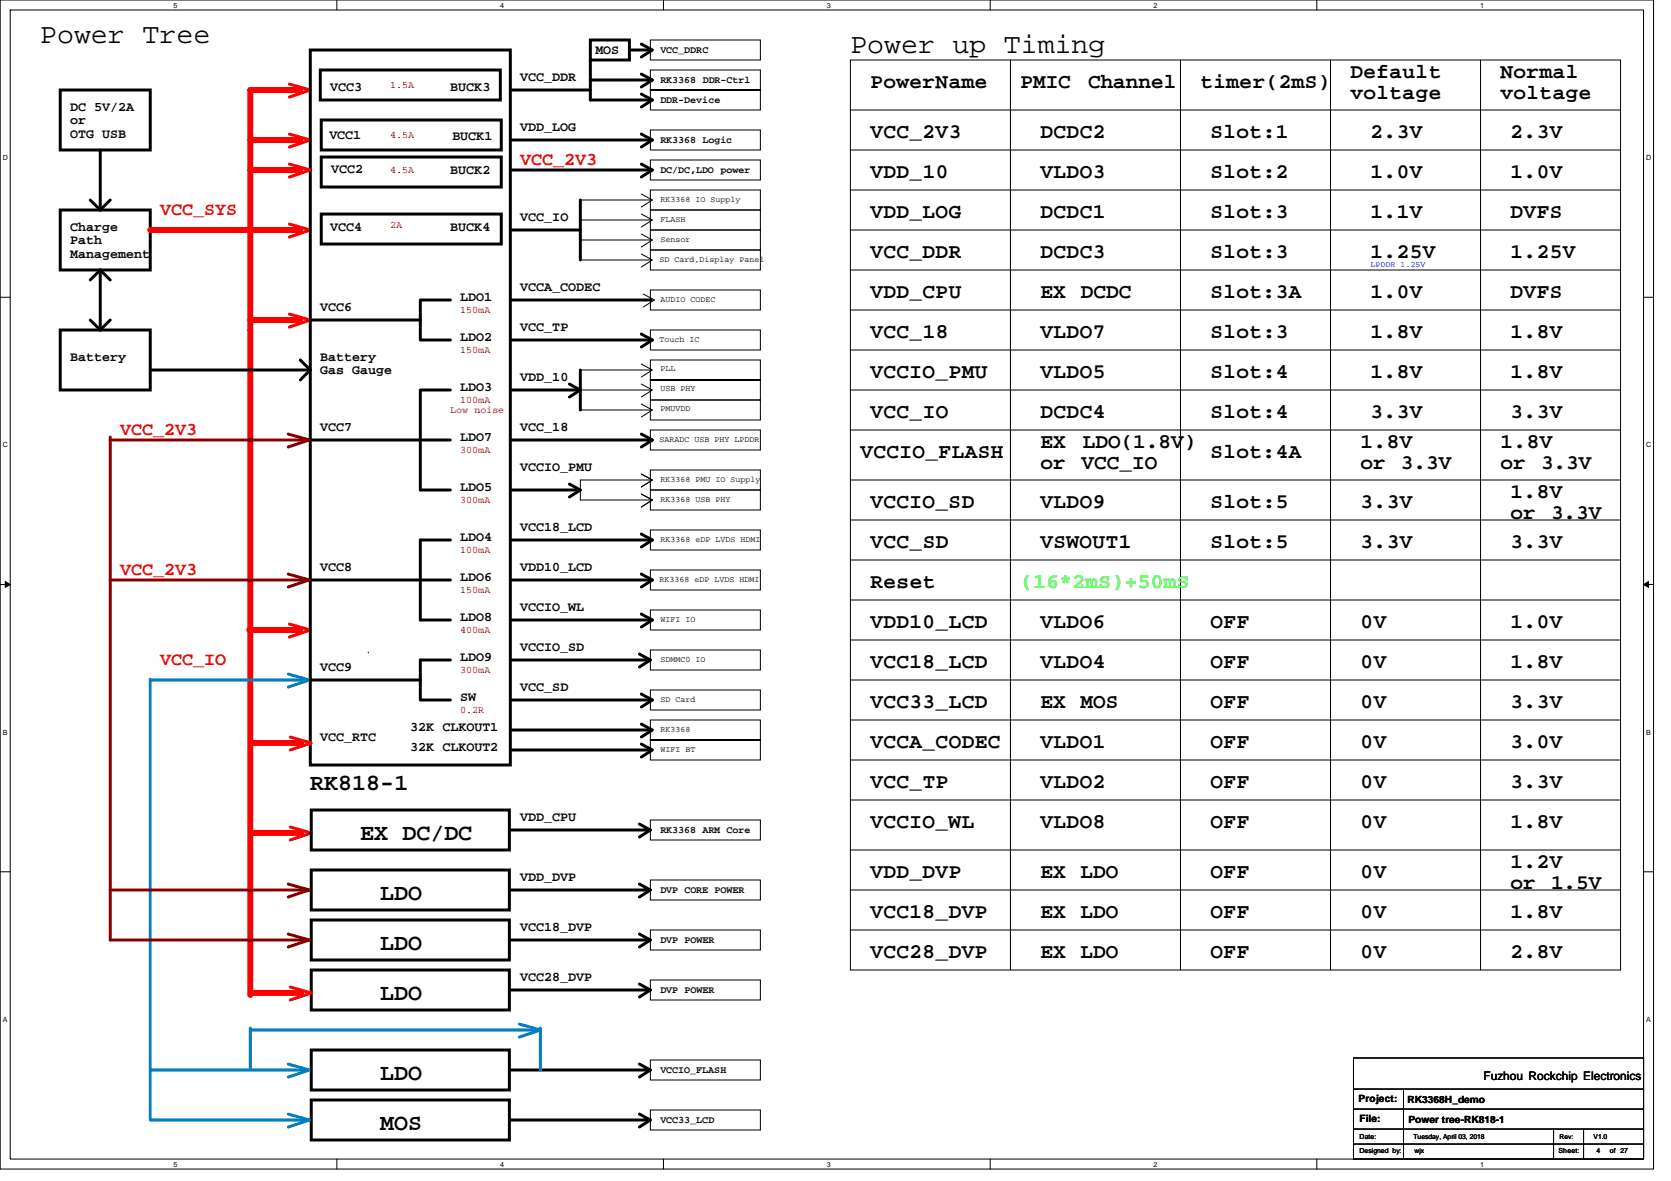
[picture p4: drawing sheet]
<svg xmlns="http://www.w3.org/2000/svg" width="297mm" height="210mm" viewBox="0 0 297 210" stroke-linecap="round" stroke-linejoin="round" font-family="sans-serif">
<path d="M0 0h293.9v207.9h-293.9zM1.8 1.8h290.4v204.3h-290.4z" fill="none" stroke="#000" stroke-width=".18"/>
<g fill="#fff">
<path d="M30.8 .2h.7v1.4h-.7z"/>
<path d="M30.8 206.3h.7v1.4h-.7z"/>
</g>
<path d="M59.9 0v1.8M59.9 206.1v1.8" fill="none" stroke="#000" stroke-width=".18"/>
<g fill="#fff">
<path d="M88.9 .2h.7v1.4h-.7z"/>
<path d="M88.9 206.3h.7v1.4h-.7z"/>
</g>
<path d="M117.9 0v1.8M117.9 206.1v1.8" fill="none" stroke="#000" stroke-width=".18"/>
<g fill="#fff">
<path d="M147 .2h.7v1.4h-.7z"/>
<path d="M147 206.3h.7v1.4h-.7z"/>
</g>
<path d="M176 0v1.8M176 206.1v1.8" fill="none" stroke="#000" stroke-width=".18"/>
<g fill="#fff">
<path d="M205 .2h.7v1.4h-.7z"/>
<path d="M205 206.3h.7v1.4h-.7z"/>
</g>
<path d="M234.1 0v1.8M234.1 206.1v1.8" fill="none" stroke="#000" stroke-width=".18"/>
<g fill="#fff">
<path d="M263.1 .2h.7v1.4h-.7z"/>
<path d="M263.1 206.3h.7v1.4h-.7z"/>
<path d="M.5 27.3h.9v1.4h-.9z"/>
<path d="M292.6 27.3h.9v1.4h-.9z"/>
<path d="M.5 78.4h.9v1.4h-.9z"/>
<path d="M292.6 78.4h.9v1.4h-.9z"/>
</g>
<path d="M0 52.9h1.8M292.2 52.9h1.7" fill="none" stroke="#000" stroke-width=".18"/>
<g fill="#fff">
<path d="M.5 129.5h.8v1.4h-.8z"/>
<path d="M292.6 129.5h.9v1.4h-.9z"/>
</g>
<path d="M0 103.9h1.8M292.2 103.9h1.7" fill="none" stroke="#000" stroke-width=".18"/>
<path d="M.9 103.4l.9 .5-.9 .5zM292.2 103.9l.8-.5v1z" fill="#000" stroke="#000" stroke-width=".18"/>
<g fill="#fff">
<path d="M.5 180.5h.8v1.4h-.8z"/>
<path d="M292.6 180.5h.9v1.4h-.9z"/>
</g>
<g fill="none" stroke="#000" stroke-width=".18">
<path d="M115.6 12.4h19.6v3.6h-19.6zM115.6 16h19.6v3.6h-19.6zM115.6 7.1h19.6v3.6h-19.6zM151.2 19.6h136.9M151.2 10.7h136.9v161.8h-136.9zM179.6 10.7v161.8M209.8 10.7v161.8M236.5 10.7v161.8M263.2 10.7v161.8M103.2 39.1h12.4M103.2 35.6h12.4M114 38.1l2 1-2 1.3"/>
<path d="M114 34.5l2 1.1-2 1.2M115.6 28.4h19.6v3.6h-19.6zM115.6 37.3h19.6v3.6h-19.6zM115.6 23.1h19.6v3.6h-19.6zM115.6 33.8h19.6v3.5h-19.6zM151.2 33.8h136.9M151.2 26.7h136.9M103.2 42.7h12.4M103.2 46.2h12.4M114 41.6l2 1.1-2 1.2M114 45.2l2 1-2 1.3M114.4 52.3l1.9 1-1.9 1.3"/>
<path d="M115.6 40.9h19.6v3.5h-19.6zM115.6 51.6h19.6v3.5h-19.6zM115.6 58.7h19.6v3.5h-19.6zM115.6 44.4h19.6v3.6h-19.6zM116 53.3h.1M151.2 55.1h136.9M151.2 48h136.9M151.2 40.9h136.9M103.2 65.8h12.4M103.2 69.3h12.4M103.2 72.9h12.4M114 71.8l2 1.1-2 1.2"/>
<path d="M114 64.7l2 1.1-2 1.2M114 68.3l2 1-2 1.3M115.6 64h19.6v3.6h-19.6zM115.6 67.6h19.6v3.5h-19.6zM115.6 76.5h19.6v3.5h-19.6zM115.6 71.1h19.6v3.6h-19.6zM151.2 62.2h136.9M151.2 76.5h136.9M151.2 69.3h136.9M114 87.8l2 1.1-2 1.2M114 84.3l2 1-2 1.3M115.6 83.6h19.6v3.5h-19.6z"/>
<path d="M115.6 87.1h19.6v3.6h-19.6zM115.6 94.2h19.6v3.6h-19.6zM115.6 85.3h-12.4v3.6h12.4M115.8 87.1h.1M151.2 92.5h136.9M151.2 85.3h136.9M151.2 99.6h136.9M65.5 115.9v.2M115.6 101.3h19.6v3.6h-19.6zM115.6 115.6h19.6v3.5h-19.6zM115.6 108.5h19.6v3.5h-19.6zM151.2 106.7h136.9"/>
<path d="M151.2 113.8h136.9M115.6 122.7h19.6v3.5h-19.6zM115.6 128h19.6v3.6h-19.6zM115.6 131.6h19.6v3.5h-19.6zM151.2 128h136.9M151.2 120.9h136.9M151.2 135.1h136.9M0 155h1.8M115.6 156.5h19.6v3.5h-19.6zM115.6 145.8h19.6v3.6h-19.6zM151.2 142.2h136.9M151.2 151.1h136.9"/>
<path d="M151.2 158.2h136.9M292.2 155h1.7M115.6 165.4h19.6v3.5h-19.6zM115.6 174.2h19.6v3.6h-19.6zM151.2 165.4h136.9M115.6 188.5h19.6v3.5h-19.6zM115.6 197.4h19.6v3.5h-19.6zM240.6 193.6h51.6M240.6 197.2h51.6M240.6 188.1h51.6v18h-51.6zM249.5 193.6v12.5M240.6 200.7h51.6"/>
<path d="M240.6 203.4h51.6M276.2 200.7v5.4M281.5 200.7v5.4"/>
</g>
<g fill="none" stroke="#000" stroke-width=".53">
<path d="M10.7 16h16v10.7h-16zM55.2 8.9h35.5v127.1h-35.5zM56.9 12.4h32v5.4h-32zM90.7 16h14.2M104.9 14.2h10.7M104.9 7.1h7v3.6h-7zM104.9 14.2v3.6h10.7M104.9 10.7v3.5M112.1 8.9h3.5M114 13.2l2 1-2 1.3M114 16.7l2 1.1-2 1.2M114 7.8l2 1.1-2 1.2"/>
<path d="M10.7 37.3h16v10.7h-16zM16 35.6l1.8 1.7M17.8 26.7v10.6M19.6 35.6l-1.8 1.7M57.1 38.1h32v5.3h-32zM57.1 21.3h32v5.4h-32zM57.1 27.9h32v5.4h-32zM90.7 30.2h24.9M90.7 24.9h24.9M103.2 35.6v7.1M114 29.2l2 1-2 1.3M114 23.8l2 1.1-2 1.2"/>
<path d="M10.7 58.7h16v10.6h-16zM16 56.9l1.8 1.8M17.8 48l-1.8 1.8M17.8 48v10.7M17.8 48l1.8 1.8M19.6 56.9l-1.8 1.8M55.2 56.9h19.5M80 53.3h-5.3v7.2h5.3M90.7 40.9h12.5M90.9 53.3h24.9M103.2 42.8v3.4M114 59.4l2 1.1-2 1.2"/>
<path d="M26.7 65.8h28.5M53.4 64l1.8 1.8M55.2 65.8l-1.8 1.8M55.2 78.2h24.8M80 69.3h-5.3v17.8h5.3M90.7 60.5h24.9M90.7 78.2h24.9M90.7 69.3h12.1M101.2 68.3l2 1-2 1.3M103.2 65.8v7.1M114 77.2l2 1-2 1.3M80 96h-5.3v14.2h5.3"/>
<path d="M90.7 87.1h12.1M90.7 96h24.9M101.2 86.1l2 1-2 1.3M114 95l2 1-2 1.3M55.2 103.1h24.8M80 117.3h-5.3v7.2h5.3M90.7 103.1h24.9M90.7 110.2h24.9M90.7 117.3h24.9M113.7 116.3l1.9 1M114 109.2l2 1-2 1.3M114 102.1l2 1-2 1.3"/>
<path d="M115.6 117.3l-1.9 1.3M55.2 120.9h19.5M90.7 124.5h24.9M90.7 129.8h24.9M90.7 133.4h24.9M114 128.7l2 1.1-2 1.2M114 132.3l2 1.1-2 1.2M114 123.4l2 1.1-2 1.2M55.3 154.7h35.2v7.1h-35.2zM55.3 144h35.2v7.1h-35.2zM113.7 157.2l1.9 1h-24.9M113.7 146.5l1.9 1.1h-24.9"/>
<path d="M115.6 158.2l-1.9 1.3M115.6 147.6l-1.9 1.2M55.3 163.6h35.2v7.1h-35.2zM55.3 172.5h35.2v7.1h-35.2zM90.7 167.1h24.9M90.7 176h24.9M113.7 166.1l1.9 1M113.7 175l1.9 1M115.6 167.1l-1.9 1.3M115.6 176l-1.9 1.3M55.3 186.7h35.2v7.1h-35.2zM55.3 195.6h35.2v7.1h-35.2z"/>
<path d="M113.7 189.2l1.9 1h-24.9M113.7 198.1l1.9 1h-24.9M115.6 190.2l-1.9 1.3M115.6 199.1l-1.9 1.3"/>
</g>
<path d="M51.4 14.9l3.8 1.1-3.8 1.3M51.4 29.2l3.8 1-3.8 1.3M51.4 39.8l3.8 1.1-3.8 1.2M51.4 23.8l3.8 1.1-3.8 1.2M51.4 55.8l3.8 1.1-3.8 1.2M51.4 111l3.8 1-3.8 1.3M51.6 131l3.7 1.1-3.7 1.2M51.6 147l3.7 1.1-3.7 1.3M51.6 175.5l3.7 1.1-3.7 1.2" fill="none" stroke="#f00" stroke-width=".53"/>
<path d="M53.4 16h-8.9v160.9M44.5 24.9h8.9M44.5 30.2h8.9M26.7 40.9h17.6M44.5 56.9h8.9M44.5 40.9h8.9M44.3 112h9.1M44.7 132.1h8.8M44.7 148.1h8.8M44.7 176.6h8.8" fill="none" stroke="#f00" stroke-width="1.1"/>
<path d="M51.2 119.8l3.8 1.1-3.8 1.3M26.7 120.7v78.4M26.9 120.9h27M26.9 190.2h27M26.9 199.1h27M44.5 182.8v7.4M44.5 183.1h50.5M51.2 198.1l3.8 1-3.8 1.3M51.2 189.2l3.8 1-3.8 1.3M92.3 182.1l3.8 1-3.8 1.3M96.1 182.8v7.4" fill="none" stroke="#0080c0" stroke-width=".53"/>
<path d="M19.6 77.7v89.4h34.3M19.6 78.2h34.3M51.2 77.2l3.8 1-3.8 1.3M19.6 103.1h34.3M51.2 102.1l3.8 1-3.8 1.3M19.6 158.2h34.3M51.2 157.2l3.8 1-3.8 1.3M51.2 166.1l3.8 1-3.8 1.3" fill="none" stroke="#800000" stroke-width=".53"/>
<g font-size="5">
<text x="7.2" y="7.6">Power Tree</text>
<text x="151.2" y="9.3">Power up Timing</text>
</g>
<g font-size="4.1">
<text x="55.2" y="140.4">RK818-1</text>
<text x="64" y="149.3">EX DC/DC</text>
<text x="67.6" y="159.9">LDO</text>
<text x="67.6" y="168.8">LDO</text>
<text x="67.6" y="177.7">LDO</text>
<text x="67.6" y="191.9">LDO</text>
<text x="67.6" y="200.8">MOS</text>
</g>
<g font-size="3.7">
<text x="154.7" y="15.6">PowerName</text>
<text x="181.4" y="15.6">PMIC</text>
<text x="193.4" y="15.6">Channel</text>
<text x="213.4" y="15.6">timer(2mS)</text>
<text x="240.1" y="13.8">Default</text>
<text x="240.1" y="17.5">voltage</text>
<text x="266.7" y="13.8">Normal</text>
<text x="266.7" y="17.5">voltage</text>
<text x="154.7" y="24.5">VCC_2V3</text>
<text x="185" y="24.5">DCDC2</text>
<text x="215.2" y="24.5">Slot:1</text>
<text x="243.6" y="24.5">2.3V</text>
<text x="268.5" y="24.5">2.3V</text>
<text x="154.7" y="31.6">VDD_10</text>
<text x="185" y="31.6">VLDO3</text>
<text x="215.2" y="31.6">Slot:2</text>
<text x="243.6" y="31.6">1.0V</text>
<text x="268.5" y="31.6">1.0V</text>
<text x="154.7" y="38.7">VDD_LOG</text>
<text x="185" y="38.7">DCDC1</text>
<text x="215.2" y="38.7">Slot:3</text>
<text x="243.6" y="38.7">1.1V</text>
<text x="268.5" y="38.7">DVFS</text>
<text x="154.7" y="45.8">VCC_DDR</text>
<text x="185" y="45.8">DCDC3</text>
<text x="215.2" y="45.8">Slot:3</text>
<text x="243.6" y="45.8">1.25V</text>
<text x="268.5" y="45.8">1.25V</text>
<text x="154.7" y="52.9">VDD_CPU</text>
<text x="185" y="52.9">EX</text>
<text x="192.1" y="52.9">DCDC</text>
<text x="215.2" y="52.9">Slot:3A</text>
<text x="243.6" y="52.9">1.0V</text>
<text x="268.5" y="52.9">DVFS</text>
<text x="154.7" y="60">VCC_18</text>
<text x="185" y="60">VLDO7</text>
<text x="215.2" y="60">Slot:3</text>
<text x="243.6" y="60">1.8V</text>
<text x="268.5" y="60">1.8V</text>
<text x="154.7" y="67.1">VCCIO_PMU</text>
<text x="185" y="67.1">VLDO5</text>
<text x="215.2" y="67.1">Slot:4</text>
<text x="243.6" y="67.1">1.8V</text>
<text x="268.5" y="67.1">1.8V</text>
<text x="154.7" y="74.3">VCC_IO</text>
<text x="185" y="74.3">DCDC4</text>
<text x="215.2" y="74.3">Slot:4</text>
<text x="243.6" y="74.3">3.3V</text>
<text x="268.5" y="74.3">3.3V</text>
<text x="152.9" y="81.4">VCCIO_FLASH</text>
<text x="185" y="79.6">EX</text>
<text x="185" y="83.3">or</text>
<text x="192.3" y="83.3">VCC_IO</text>
<text x="192.5" y="79.6">LDO(1.8V)</text>
<text x="215.2" y="81.4">Slot:4A</text>
<text x="241.8" y="79.6">1.8V</text>
<text x="241.8" y="83.3">or</text>
<text x="249" y="83.3">3.3V</text>
<text x="266.7" y="79.6">1.8V</text>
<text x="266.7" y="83.3">or</text>
<text x="273.9" y="83.3">3.3V</text>
<text x="268.5" y="88.5">1.8V</text>
<text x="154.7" y="90.3">VCCIO_SD</text>
<text x="184.9" y="90.3">VLDO9</text>
<text x="215.2" y="90.3">Slot:5</text>
<text x="241.8" y="90.3">3.3V</text>
<text x="268.5" y="92.2">or</text>
<text x="275.7" y="92.2">3.3V</text>
<text x="154.7" y="97.4">VCC_SD</text>
<text x="184.9" y="97.4">VSWOUT1</text>
<text x="215.2" y="97.4">Slot:5</text>
<text x="241.8" y="97.4">3.3V</text>
<text x="268.5" y="97.4">3.3V</text>
<text x="154.7" y="104.5">Reset</text>
<text x="154.7" y="111.6">VDD10_LCD</text>
<text x="185" y="111.6">VLDO6</text>
<text x="215.2" y="111.6">OFF</text>
<text x="241.8" y="111.6">0V</text>
<text x="268.5" y="111.6">1.0V</text>
<text x="154.7" y="118.7">VCC18_LCD</text>
<text x="185" y="118.7">VLDO4</text>
<text x="215.2" y="118.7">OFF</text>
<text x="241.8" y="118.7">0V</text>
<text x="268.5" y="118.7">1.8V</text>
<text x="154.7" y="125.8">VCC33_LCD</text>
<text x="185" y="125.8">EX</text>
<text x="192.1" y="125.8">MOS</text>
<text x="215.2" y="125.8">OFF</text>
<text x="241.8" y="125.8">0V</text>
<text x="268.5" y="125.8">3.3V</text>
<text x="154.7" y="132.9">VCCA_CODEC</text>
<text x="185" y="132.9">VLDO1</text>
<text x="215.2" y="132.9">OFF</text>
<text x="241.8" y="132.9">0V</text>
<text x="268.5" y="132.9">3.0V</text>
<text x="154.7" y="140">VCC_TP</text>
<text x="185" y="140">VLDO2</text>
<text x="215.2" y="140">OFF</text>
<text x="241.8" y="140">0V</text>
<text x="268.5" y="140">3.3V</text>
<text x="154.7" y="147.2">VCCIO_WL</text>
<text x="185" y="147.2">VLDO8</text>
<text x="215.2" y="147.2">OFF</text>
<text x="241.8" y="147.2">0V</text>
<text x="268.5" y="147.2">1.8V</text>
<text x="268.5" y="154.3">1.2V</text>
<text x="154.7" y="156">VDD_DVP</text>
<text x="185" y="156">EX</text>
<text x="192.1" y="156">LDO</text>
<text x="215.2" y="156">OFF</text>
<text x="241.8" y="156">0V</text>
<text x="268.5" y="158">or</text>
<text x="275.7" y="158">1.5V</text>
<text x="154.7" y="163.2">VCC18_DVP</text>
<text x="185" y="163.2">EX</text>
<text x="192.1" y="163.2">LDO</text>
<text x="215.2" y="163.2">OFF</text>
<text x="241.8" y="163.2">0V</text>
<text x="268.5" y="163.2">1.8V</text>
<text x="154.7" y="170.3">VCC28_DVP</text>
<text x="185" y="170.3">EX</text>
<text x="192.1" y="170.3">LDO</text>
<text x="215.2" y="170.3">OFF</text>
<text x="241.8" y="170.3">0V</text>
<text x="268.5" y="170.3">2.8V</text>
</g>
<text font-size="3.7" fill="#0f0" x="181.4" y="104.5">(16*2mS)+50mS</text>
<g font-size="3.3" fill="#f00">
<text x="92.5" y="29.4">VCC_2V3</text>
<text x="28.5" y="38.3">VCC_SYS</text>
<text x="21.4" y="77.4">VCC_2V3</text>
<text x="21.4" y="102.3">VCC_2V3</text>
<text x="28.5" y="118.3">VCC_IO</text>
</g>
<g font-size="2.4">
<text x="105.8" y="9.6">MOS</text>
<text x="58.7" y="16.2">VCC3</text>
<text x="80" y="16.2">BUCK3</text>
<text x="92.5" y="14.4">VCC_DDR</text>
<text x="12.5" y="19.7">DC 5V/2A</text>
<text x="12.5" y="22.1">or</text>
<text x="92.5" y="23.3">VDD_LOG</text>
<text x="12.5" y="24.5">OTG USB</text>
<text x="58.5" y="24.7">VCC1</text>
<text x="80.4" y="24.9">BUCK1</text>
<text x="58.9" y="30.8">VCC2</text>
<text x="80" y="30.9">BUCK2</text>
<text x="12.5" y="41.1">Charge</text>
<text x="58.7" y="41.1">VCC4</text>
<text x="80" y="41.1">BUCK4</text>
<text x="92.5" y="39.3">VCC_IO</text>
<text x="12.5" y="43.5">Path</text>
<text x="12.5" y="45.8">Management</text>
<text x="81.8" y="53.5">LDO1</text>
<text x="92.5" y="51.8">VCCA_CODEC</text>
<text x="56.9" y="55.3">VCC6</text>
<text x="92.5" y="58.9">VCC_TP</text>
<text x="12.5" y="64.2">Battery</text>
<text x="56.9" y="64.2">Battery</text>
<text x="81.8" y="60.6">LDO2</text>
<text x="56.9" y="66.6">Gas Gauge</text>
<text x="81.8" y="69.5">LDO3</text>
<text x="92.5" y="67.8">VDD_10</text>
<text x="56.9" y="76.6">VCC7</text>
<text x="92.5" y="76.6">VCC_18</text>
<text x="81.8" y="78.4">LDO7</text>
<text x="92.5" y="83.8">VCCIO_PMU</text>
<text x="81.8" y="87.3">LDO5</text>
<text x="92.5" y="94.4">VCC18_LCD</text>
<text x="56.9" y="101.5">VCC8</text>
<text x="81.8" y="96.2">LDO4</text>
<text x="92.5" y="101.5">VDD10_LCD</text>
<text x="81.8" y="103.3">LDO6</text>
<text x="81.8" y="110.4">LDO8</text>
<text x="92.5" y="108.6">VCCIO_WL</text>
<text x="56.9" y="119.3">VCC9</text>
<text x="81.8" y="117.5">LDO9</text>
<text x="92.5" y="115.8">VCCIO_SD</text>
<text x="81.8" y="124.7">SW</text>
<text x="92.5" y="122.9">VCC_SD</text>
<text x="56.9" y="131.8">VCC_RTC</text>
<text x="72.9" y="130">32K CLKOUT1</text>
<text x="72.9" y="133.5">32K CLKOUT2</text>
<text x="92.5" y="146">VDD_CPU</text>
<text x="92.5" y="156.7">VDD_DVP</text>
<text x="92.5" y="165.5">VCC18_DVP</text>
<text x="92.5" y="174.4">VCC28_DVP</text>
</g>
<text font-size="2.1" x="263.7" y="192">Fuzhou Rockchip Electronics</text>
<g font-size="1.8">
<text x="117.4" y="9.5">VCC_DDRC</text>
<text x="117.4" y="14.8">RK3368 DDR-Ctrl</text>
<text x="117.4" y="18.4">DDR-Device</text>
<text x="117.4" y="25.5">RK3368 Logic</text>
<text x="117.4" y="30.8">DC/DC,LDO power</text>
<text x="117.4" y="148.1">RK3368 ARM Core</text>
<text x="117.4" y="158.8">DVP CORE POWER</text>
<text x="117.4" y="167.7">DVP POWER</text>
<text x="117.4" y="176.6">DVP POWER</text>
<text x="117.4" y="190.8">VCCIO_FLASH</text>
<text x="241.5" y="196">Project:</text>
<text x="250.2" y="196.2">RK3368H_demo</text>
<text x="117.4" y="199.7">VCC33_LCD</text>
<text x="241.7" y="199.5">File:</text>
<text x="250.4" y="199.7">Power tree-RK818-1</text>
</g>
<g font-size="1.8" fill="#800000">
<text x="69.4" y="15.6">1.5A</text>
<text x="69.4" y="24.5">4.5A</text>
<text x="69.4" y="30.7">4.5A</text>
<text x="69.4" y="40.5">2A</text>
<text x="81.8" y="55.6">150mA</text>
<text x="81.8" y="62.7">150mA</text>
<text x="81.8" y="71.6">100mA</text>
<text x="80" y="73.4">Low noise</text>
<text x="81.8" y="80.5">300mA</text>
<text x="81.8" y="89.4">300mA</text>
<text x="81.8" y="98.3">100mA</text>
<text x="81.8" y="105.4">150mA</text>
<text x="81.8" y="112.5">400mA</text>
<text x="81.8" y="119.6">300mA</text>
<text x="81.8" y="126.7">0.2R</text>
</g>
<g font-size="1.5">
<text x="117.4" y="35.9">RK3368 IO Supply</text>
<text x="117.4" y="39.4">FLASH</text>
<text x="117.2" y="46.5">SD Card,Display Panel</text>
<text x="117.4" y="43">Sensor</text>
<text x="117.4" y="53.6">AUDIO CODEC</text>
<text x="117.2" y="60.7">Touch IC</text>
<text x="117.4" y="65.9">PLL</text>
<text x="117.4" y="69.5">USB PHY</text>
<text x="117.4" y="73">PMUVDD</text>
<text x="117.2" y="78.5">SARADC USB PHY LPDDR</text>
<text x="117.4" y="85.6">RK3368 PMU IO Supply</text>
<text x="117.4" y="89.2">RK3368 USB PHY</text>
<text x="117.4" y="96.3">RK3368 eDP LVDS HDMI</text>
<text x="117.2" y="103.4">RK3368 eDP LVDS HDMI</text>
<text x="117.4" y="110.5">WIFI IO</text>
<text x="117.4" y="117.6">SDMMC0 IO</text>
<text x="117.4" y="124.8">SD Card</text>
<text x="117.4" y="130.1">RK3368</text>
<text x="117.4" y="133.6">WIFI BT</text>
</g>
<text font-size="1.5" fill="#00f" x="243.6" y="47.4">LPDDR 1.25V</text>
<g font-size="1.3">
<text x="30.8" y="1.3">5</text>
<text x="88.9" y="1.3">4</text>
<text x="147" y="1.3">3</text>
<text x="205" y="1.3">2</text>
<text x="263.1" y="1.3">1</text>
<text x=".5" y="28.4">D</text>
<text x="292.6" y="28.4">D</text>
<text x=".5" y="79.5">C</text>
<text x="292.6" y="79.5">C</text>
<text x=".5" y="130.6">B</text>
<text x="292.6" y="130.6">B</text>
<text x=".5" y="181.7">A</text>
<text x="292.6" y="181.7">A</text>
<text x="30.8" y="207.4">5</text>
<text x="88.9" y="207.4">4</text>
<text x="147" y="207.4">3</text>
<text x="205" y="207.4">2</text>
<text x="263.1" y="207.4">1</text>
</g>
<g font-size="1.2">
<text x="241.7" y="202.6">Date:</text>
<text x="251.3" y="202.6">Tuesday, April 03, 2018</text>
<text x="277.2" y="202.5">Rev:</text>
<text x="283.3" y="202.6">V1.0</text>
<text x="241.7" y="205.1">Designed by:</text>
<text x="251.5" y="205.1">wjx</text>
<text x="277" y="205.1">Sheet:</text>
<text x="283.8" y="205.1">4</text>
<text x="286.2" y="205.1">of</text>
<text x="288.1" y="205.1">27</text>
</g>
</svg>
